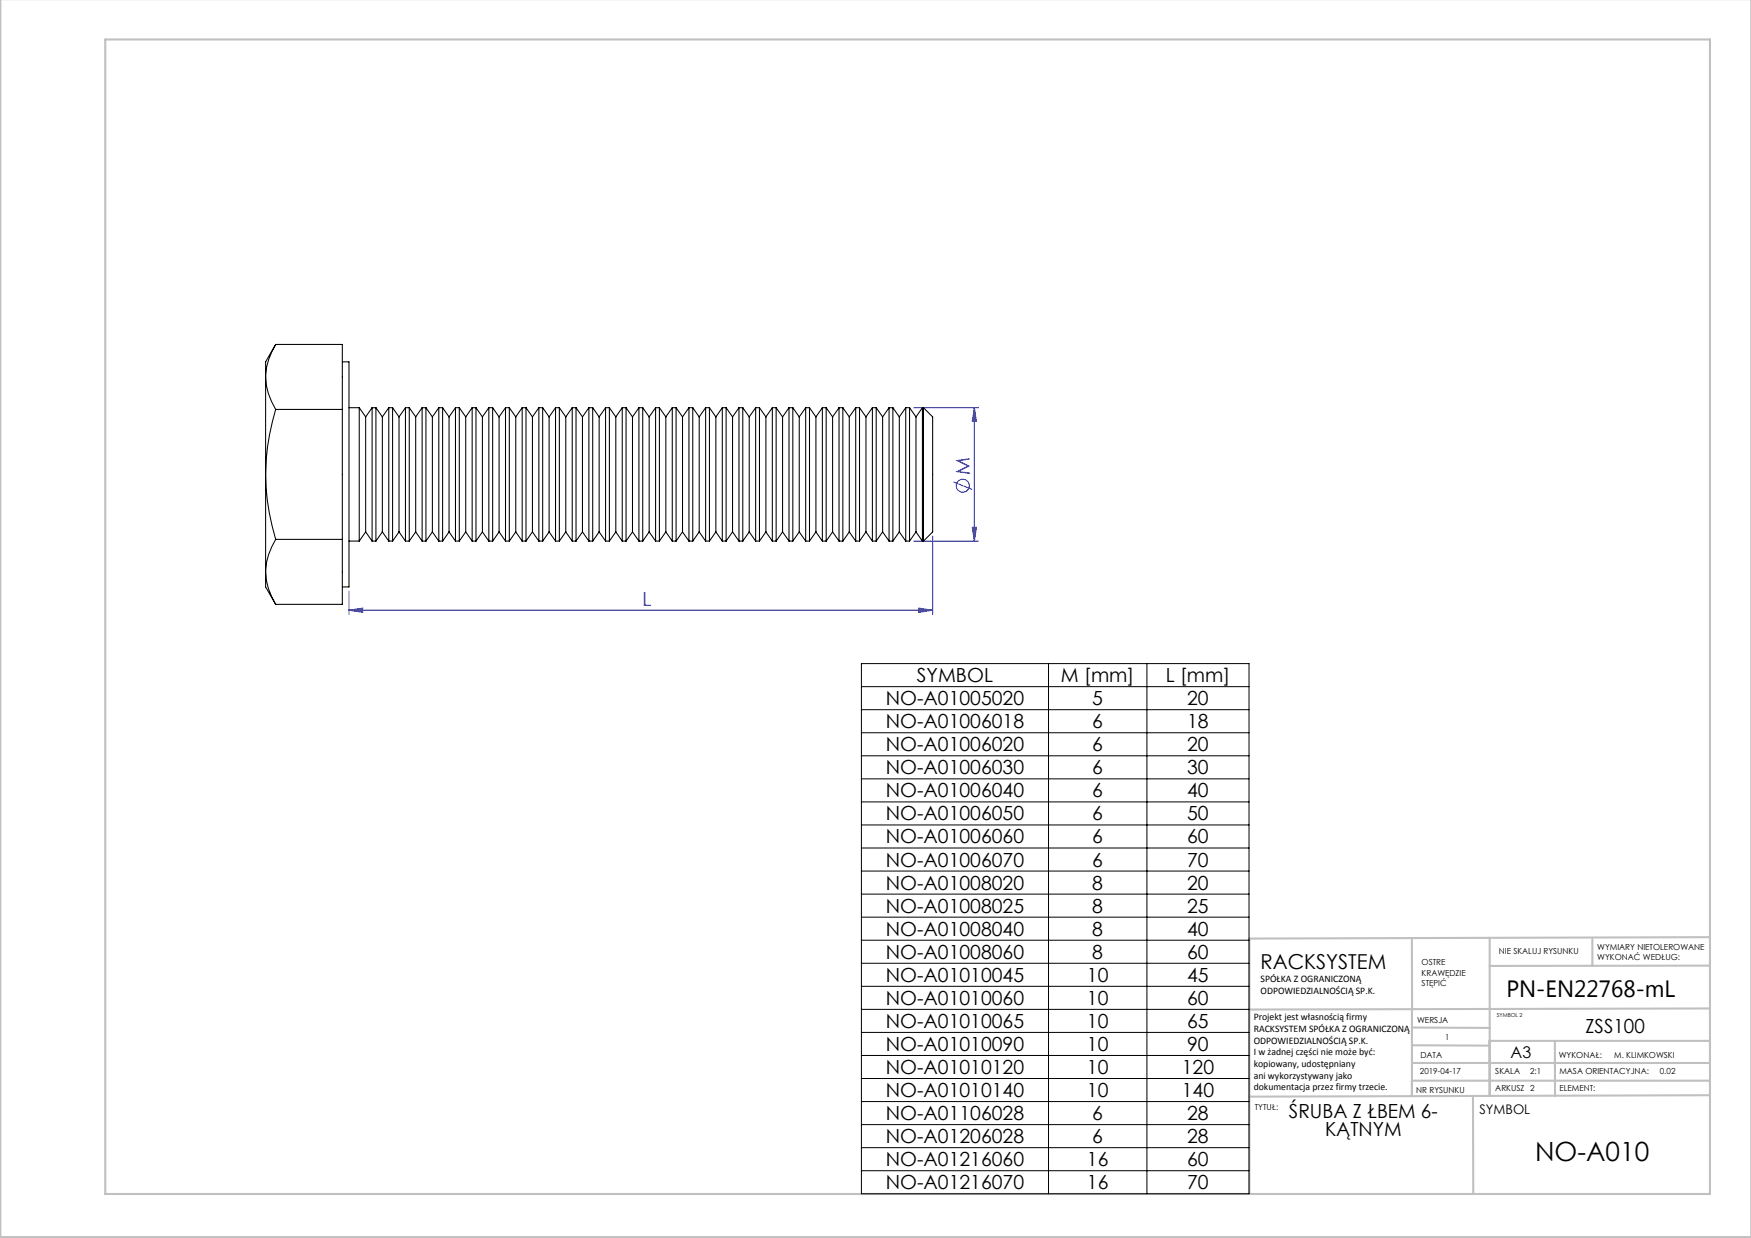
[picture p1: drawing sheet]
<svg xmlns="http://www.w3.org/2000/svg" width="420mm" height="297mm" viewBox="0 0 420 297" stroke-linecap="round" stroke-linejoin="round" font-family="sans-serif">
<g fill="none" stroke="#00f" stroke-width=".24">
<path d="M219.2 97.8h15.5M233.7 97.8v32M233.7 97.8l.5 3.3h-1zM228.7 115.6l4.5 1.8M219.2 129.8h15.5M223.7 128.6v18.8M233.2 126.5h1l-.5 3.3zM83.7 146.4l3.3-.5v1zM83.7 141.8v5.6M83.7 146.4h140M220.4 145.9l3.3 .5-3.3 .5z"/>
<circle cx="230.9" cy="116.5" r="1.56"/>
</g>
<g fill="none" stroke="#c0c0c0" stroke-width=".5">
<path d="M.1 -.1v296.9h419.9M25.2 9.5h385v276.9h-385zM338.7 225.2v37.8M357.3 225v37.9v-13.2M382 225.4v6.3M410.1 224.8l-110.4 .4v61.2M410.1 231.7h-52.8M338.7 259.3h71.5M338.7 255h71.5M338.7 250.8l18.6 .1M338.7 246.5l18.6 .1M357.3 249.7h52.9"/>
<path d="M373 249.7v13.2M410.1 241.9l-110.4 .3M353.3 262.9l.1 23.5M410.2 262.7l-110.5 .4"/>
</g>
<g fill="none" stroke="#000" stroke-width=".24">
<path d="M206.6 159.2h93v127.2h-93zM251.5 159.2v127.2M275.1 159.2v127.2M206.6 164.7h93M206.6 170.3h93M206.6 175.8h93M206.6 181.3h93M206.6 186.9h93M206.6 192.4h93M206.6 197.9h93M206.6 203.4h93M206.6 209h93"/>
<path d="M206.6 214.5h93M206.6 220h93M206.6 225.6h93M206.6 231.1h93M206.6 236.6h93M206.6 242.2h93M206.6 247.7h93M206.6 253.2h93M206.6 258.7h93M206.6 264.3h93M206.6 269.8h93M206.6 275.3h93"/>
<path d="M206.6 280.9h93"/>
</g>
<g fill="#00f">
<path d="M83.7 146.4l3.3-.5v1zM220.4 145.9l3.3 .5-3.3 .5z"/>
<path d="M233.7 97.8l.5 3.3h-1zM233.2 126.5h1l-.5 3.3z"/>
</g>
<g fill="none" stroke="#000" stroke-width=".25">
<path d="M63.7 90.4a15.6 15.6 0 0 0 2.4 7.8M63.7 90.4v23.4M66.1 98.2a56.9 56.9 0 0 0-2.4 15.6M66.1 82.6a15.7 15.7 0 0 0-2.4 7.8M66.1 82.6l-2.4 4.2v3.6M66.1 82.6h16v62.4h-16M66.1 98.2h16M82.1 86.8h1.6v54h-1.6M83.7 97.8h2.5M86.2 97.8v32M86.2 97.8l1.5 2.2M89.3 97.8v32"/>
<path d="M89.3 97.8h.9M89.3 97.8l-1.6 2.2M90.2 97.8v32M90.2 97.8l1.5 2.2M93.3 97.8v32M93.3 97.8h.9M93.3 97.8l-1.6 2.2M94.2 97.8v32M94.2 97.8l1.5 2.2M97.3 97.8v32M97.3 97.8h.9M97.3 97.8l-1.6 2.2"/>
<path d="M98.2 97.8v32M98.2 97.8l1.5 2.2M101.3 97.8v32M101.3 97.8h.9M101.3 97.8l-1.6 2.2M102.2 97.8v32M102.2 97.8l1.5 2.2M105.3 97.8v32M105.3 97.8h.9M105.3 97.8l-1.6 2.2M106.2 97.8v32M106.2 97.8l1.5 2.2"/>
<path d="M109.3 97.8v32M109.3 97.8h.9M109.3 97.8l-1.6 2.2M110.2 97.8v32M110.2 97.8l1.5 2.2M113.3 97.8v32M113.3 97.8h.9M113.3 97.8l-1.6 2.2M114.2 97.8v32M114.2 97.8l1.5 2.2M117.3 97.8v32M117.3 97.8h.9"/>
<path d="M117.3 97.8l-1.6 2.2M118.2 97.8v32M118.2 97.8l1.5 2.2M121.3 97.8v32M121.3 97.8h.9M121.3 97.8l-1.6 2.2M122.2 97.8v32M122.2 97.8l1.5 2.2M125.3 97.8v32M125.3 97.8h.9M125.3 97.8l-1.6 2.2M126.2 97.8v32"/>
<path d="M126.2 97.8l1.5 2.2M129.3 97.8v32M129.3 97.8h.9M129.3 97.8l-1.6 2.2M130.2 97.8v32M130.2 97.8l1.5 2.2M133.3 97.8v32M133.3 97.8h.9M133.3 97.8l-1.6 2.2M134.2 97.8v32M134.2 97.8l1.5 2.2M137.3 97.8v32"/>
<path d="M137.3 97.8h.9M137.3 97.8l-1.6 2.2M138.2 97.8v32M138.2 97.8l1.5 2.2M141.3 97.8v32M141.3 97.8h.9M141.3 97.8l-1.6 2.2M142.2 97.8v32M142.2 97.8l1.5 2.2M145.3 97.8v32M145.3 97.8h.9M145.3 97.8l-1.6 2.2"/>
<path d="M146.2 97.8v32M146.2 97.8l1.5 2.2M149.3 97.8v32M149.3 97.8h.9M149.3 97.8l-1.6 2.2M150.2 97.8v32M150.2 97.8l1.5 2.2M153.3 97.8v32M153.3 97.8l-1.6 2.2M153.3 97.8h.9M154.2 97.8v32M154.2 97.8l1.5 2.2"/>
<path d="M157.3 97.8v32M157.3 97.8h.9M157.3 97.8l-1.6 2.2M158.2 97.8v32M158.2 97.8l1.5 2.2M161.3 97.8v32M161.3 97.8h.9M161.3 97.8l-1.6 2.2M162.2 97.8v32M162.2 97.8l1.5 2.2M165.3 97.8v32M165.3 97.8h.9"/>
<path d="M165.3 97.8l-1.6 2.2M166.2 97.8v32M166.2 97.8l1.5 2.2M169.3 97.8v32M169.3 97.8h.9M169.3 97.8l-1.6 2.2M170.2 97.8v32M170.2 97.8l1.5 2.2M173.3 97.8v32M173.3 97.8h.9M173.3 97.8l-1.6 2.2M174.2 97.8v32"/>
<path d="M174.2 97.8l1.5 2.2M177.3 97.8v32M177.3 97.8h.9M177.3 97.8l-1.6 2.2M178.2 97.8v32M178.2 97.8l1.5 2.2M181.3 97.8v32M181.3 97.8h.9M181.3 97.8l-1.6 2.2M182.2 97.8v32M182.2 97.8l1.5 2.2M185.3 97.8v32"/>
<path d="M185.3 97.8h.9M185.3 97.8l-1.6 2.2M186.2 97.8v32M186.2 97.8l1.5 2.2M189.3 97.8v32M189.3 97.8h.9M189.3 97.8l-1.6 2.2M190.2 97.8v32M190.2 97.8l1.5 2.2M193.3 97.8v32M193.3 97.8h.9M193.3 97.8l-1.6 2.2"/>
<path d="M194.2 97.8v32M194.2 97.8l1.5 2.2M197.3 97.8v32M197.3 97.8h.9M197.3 97.8l-1.6 2.2M198.2 97.8v32M198.2 97.8l1.5 2.2M201.3 97.8v32M201.3 97.8h.9M201.3 97.8l-1.6 2.2M202.2 97.8v32M202.2 97.8l1.5 2.2"/>
<path d="M205.3 97.8v32M205.3 97.8h.9M205.3 97.8l-1.6 2.2M206.2 97.8v32M206.2 97.8l1.5 2.2M209.3 97.8v32M209.3 97.8h.9M209.3 97.8l-1.6 2.2M210.2 97.8v32M210.2 97.8l1.5 2.2M213.3 97.8v32M213.3 97.8h.9"/>
<path d="M213.3 97.8l-1.6 2.2M214.2 97.8v32M214.2 97.8l1.5 2.2M217.3 97.8v32M217.3 97.8h.9M217.3 97.8l-1.6 2.2M218.2 97.8v32M218.2 97.8l1.5 2.2M221.3 97.8v32M221.3 97.8h.2M221.3 97.8l-1.6 2.2M221.5 97.8v32"/>
<path d="M221.5 97.8l2.2 2.2v27.6l-2.2 2.2M63.7 113.8a54.6 54.6 0 0 0 2.4 15.6M63.7 113.8v23.4M87.7 100v27.6M91.7 100v27.6M95.7 100v27.6M99.7 100v27.6M103.7 100v27.6M107.7 100v27.6M111.7 100v27.6M115.7 100v27.6M119.7 100v27.6"/>
<path d="M123.7 100v27.6M127.7 100v27.6M131.7 100v27.6M135.7 100v27.6M139.7 100v27.6M143.7 100v27.6M147.7 100v27.6M151.7 100v27.6M155.7 100v27.6M159.7 100v27.6M163.7 100v27.6M167.7 100v27.6"/>
<path d="M171.7 100v27.6M175.7 100v27.6M179.7 100v27.6M183.7 100v27.6M187.7 100v27.6M191.7 100v27.6M195.7 100v27.6M199.7 100v27.6M203.7 100v27.6M207.7 100v27.6M211.7 100v27.6M215.7 100v27.6"/>
<path d="M219.7 100v27.6M63.7 137.2a15.6 15.6 0 0 0 2.4 7.8M63.7 137.2v3.6l2.4 4.2M66.1 129.4a15.7 15.7 0 0 0-2.4 7.8M66.1 129.4h16M83.7 129.8h2.5M87.7 127.6l1.6 2.2M87.7 127.6l-1.5 2.2M89.3 129.8h.9M91.7 127.6l1.6 2.2M91.7 127.6l-1.5 2.2M93.3 129.8h.9"/>
<path d="M95.7 127.6l1.6 2.2M95.7 127.6l-1.5 2.2M97.3 129.8h.9M99.7 127.6l1.6 2.2M99.7 127.6l-1.5 2.2M101.3 129.8h.9M103.7 127.6l1.6 2.2M103.7 127.6l-1.5 2.2M105.3 129.8h.9M107.7 127.6l1.6 2.2M107.7 127.6l-1.5 2.2M109.3 129.8h.9"/>
<path d="M111.7 127.6l1.6 2.2M111.7 127.6l-1.5 2.2M113.3 129.8h.9M115.7 127.6l1.6 2.2M115.7 127.6l-1.5 2.2M117.3 129.8h.9M119.7 127.6l1.6 2.2M119.7 127.6l-1.5 2.2M121.3 129.8h.9M123.7 127.6l1.6 2.2M123.7 127.6l-1.5 2.2M125.3 129.8h.9"/>
<path d="M127.7 127.6l1.6 2.2M127.7 127.6l-1.5 2.2M129.3 129.8h.9M131.7 127.6l1.6 2.2M131.7 127.6l-1.5 2.2M133.3 129.8h.9M135.7 127.6l1.6 2.2M135.7 127.6l-1.5 2.2M137.3 129.8h.9M139.7 127.6l1.6 2.2M139.7 127.6l-1.5 2.2M141.3 129.8h.9"/>
<path d="M143.7 127.6l-1.5 2.2M143.7 127.6l1.6 2.2M145.3 129.8h.9M147.7 127.6l1.6 2.2M147.7 127.6l-1.5 2.2M149.3 129.8h.9M151.7 127.6l1.6 2.2M151.7 127.6l-1.5 2.2M153.3 129.8h.9M155.7 127.6l1.6 2.2M155.7 127.6l-1.5 2.2M157.3 129.8h.9"/>
<path d="M159.7 127.6l-1.5 2.2M159.7 127.6l1.6 2.2M161.3 129.8h.9M163.7 127.6l-1.5 2.2M163.7 127.6l1.6 2.2M165.3 129.8h.9M167.7 127.6l1.6 2.2M167.7 127.6l-1.5 2.2M169.3 129.8h.9M171.7 127.6l1.6 2.2M171.7 127.6l-1.5 2.2M173.3 129.8h.9"/>
<path d="M175.7 127.6l1.6 2.2M175.7 127.6l-1.5 2.2M177.3 129.8h.9M179.7 127.6l1.6 2.2M179.7 127.6l-1.5 2.2M181.3 129.8h.9M183.7 127.6l1.6 2.2M183.7 127.6l-1.5 2.2M185.3 129.8h.9M187.7 127.6l1.6 2.2M187.7 127.6l-1.5 2.2M189.3 129.8h.9"/>
<path d="M191.7 127.6l1.6 2.2M191.7 127.6l-1.5 2.2M193.3 129.8h.9M195.7 127.6l-1.5 2.2M195.7 127.6l1.6 2.2M197.3 129.8h.9M199.7 127.6l-1.5 2.2M199.7 127.6l1.6 2.2M201.3 129.8h.9M203.7 127.6l1.6 2.2M203.7 127.6l-1.5 2.2M205.3 129.8h.9"/>
<path d="M207.7 127.6l1.6 2.2M207.7 127.6l-1.5 2.2M209.3 129.8h.9M211.7 127.6l1.6 2.2M211.7 127.6l-1.5 2.2M213.3 129.8h.9M215.7 127.6l-1.5 2.2M215.7 127.6l1.6 2.2M217.3 129.8h.9M219.7 127.6l-1.5 2.2M219.7 127.6l1.6 2.2M221.3 129.8h.2"/>
</g>
<text font-size="6.3" x="368.2" y="278.5">NO-A010</text>
<text font-size="5.6" x="361.3" y="239.1">PN-EN22768-mL</text>
<text font-size="4.9" x="302.4" y="232.4">RACKSYSTEM</text>
<g font-size="4.7" fill="#00f">
<text x="232.6" y="114" transform="rotate(-90 232.6 114)">M</text>
<text x="154.1" y="145.4">L</text>
</g>
<g font-size="4.7">
<text x="219.9" y="163.6">SYMBOL</text>
<text x="254.5" y="163.6">M [mm]</text>
<text x="279.6" y="163.6">L [mm]</text>
<text x="212.5" y="169.2">NO-A01005020</text>
<text x="262" y="169.2">5</text>
<text x="284.8" y="169.2">20</text>
<text x="212.5" y="174.7">NO-A01006018</text>
<text x="262" y="174.7">6</text>
<text x="284.8" y="174.7">18</text>
<text x="212.5" y="180.2">NO-A01006020</text>
<text x="212.5" y="185.8">NO-A01006030</text>
<text x="262" y="180.2">6</text>
<text x="262" y="185.8">6</text>
<text x="284.8" y="180.2">20</text>
<text x="284.8" y="185.8">30</text>
<text x="212.5" y="191.3">NO-A01006040</text>
<text x="262" y="191.3">6</text>
<text x="284.8" y="191.3">40</text>
<text x="212.5" y="196.8">NO-A01006050</text>
<text x="262" y="196.8">6</text>
<text x="284.8" y="196.8">50</text>
<text x="212.5" y="202.3">NO-A01006060</text>
<text x="262" y="202.3">6</text>
<text x="284.8" y="202.3">60</text>
<text x="212.5" y="207.9">NO-A01006070</text>
<text x="262" y="207.9">6</text>
<text x="284.8" y="207.9">70</text>
<text x="212.5" y="213.4">NO-A01008020</text>
<text x="262" y="213.4">8</text>
<text x="284.8" y="213.4">20</text>
<text x="212.5" y="218.9">NO-A01008025</text>
<text x="262" y="218.9">8</text>
<text x="284.8" y="218.9">25</text>
<text x="212.5" y="224.5">NO-A01008040</text>
<text x="262" y="224.5">8</text>
<text x="284.8" y="224.5">40</text>
<text x="212.5" y="230">NO-A01008060</text>
<text x="262" y="230">8</text>
<text x="284.8" y="230">60</text>
<text x="212.5" y="235.5">NO-A01010045</text>
<text x="260.7" y="235.5">10</text>
<text x="284.8" y="235.5">45</text>
<text x="212.5" y="241.1">NO-A01010060</text>
<text x="260.7" y="241.1">10</text>
<text x="284.8" y="241.1">60</text>
<text x="212.5" y="246.6">NO-A01010065</text>
<text x="260.7" y="246.6">10</text>
<text x="284.8" y="246.6">65</text>
<text x="380.3" y="247.8">ZSS100</text>
<text x="212.5" y="252.1">NO-A01010090</text>
<text x="212.5" y="257.6">NO-A01010120</text>
<text x="260.7" y="252.1">10</text>
<text x="260.7" y="257.6">10</text>
<text x="283.5" y="257.6">120</text>
<text x="284.8" y="252.1">90</text>
<text x="212.5" y="263.2">NO-A01010140</text>
<text x="260.7" y="263.2">10</text>
<text x="283.5" y="263.2">140</text>
<text x="212.5" y="268.7">NO-A01106028</text>
<text x="262" y="268.7">6</text>
<text x="284.8" y="268.7">28</text>
<text x="309.2" y="268.1">ŚRUBA Z ŁBEM 6-</text>
<text x="212.5" y="274.2">NO-A01206028</text>
<text x="262" y="274.2">6</text>
<text x="284.8" y="274.2">28</text>
<text x="317.8" y="272.6">KĄTNYM</text>
<text x="212.5" y="279.8">NO-A01216060</text>
<text x="260.7" y="279.8">16</text>
<text x="284.8" y="279.8">60</text>
<text x="212.5" y="285.3">NO-A01216070</text>
<text x="260.7" y="285.3">16</text>
<text x="284.8" y="285.3">70</text>
</g>
<text font-size="3.9" x="362.3" y="253.8">A3</text>
<text font-size="3.2" x="354.9" y="267.2">SYMBOL</text>
<g font-size="2.4">
<text x="302.4" y="235.6">SPÓŁKA Z OGRANICZONĄ</text>
<text x="302.4" y="238.4">ODPOWIEDZIALNOŚCIĄ SP.K.</text>
<text x="300.7" y="244.7">Projekt jest własnością firmy</text>
<text x="300.7" y="247.5">RACKSYSTEM SPÓŁKA Z OGRANICZONĄ</text>
<text x="300.7" y="250.3">ODPOWIEDZIALNOŚCIĄ SP.K.</text>
<text x="300.7" y="253.1">I w żadnej części nie może być:</text>
<text x="300.7" y="256">kopiowany, udostępniany</text>
<text x="300.7" y="258.8">ani wykorzystywany jako</text>
<text x="300.7" y="261.6">dokumentacja przez firmy trzecie.</text>
</g>
<g font-size="2">
<text x="383.1" y="227.9">WYMIARY NIETOLEROWANE</text>
<text x="341" y="231.6">OSTRE</text>
<text x="359.5" y="228.9">NIE SKALUJ RYSUNKU</text>
<text x="383.1" y="230.4">WYKONAĆ WEDŁUG:</text>
<text x="341" y="234.1">KRAWĘDZIE</text>
<text x="341" y="236.6">STĘPIĆ</text>
<text x="339.9" y="245.4">WERSJA</text>
<text x="346.6" y="249.5">1</text>
<text x="340.6" y="257.7">2019-04-17</text>
<text x="340.7" y="253.8">DATA</text>
<text x="358.7" y="257.7">SKALA</text>
<text x="367" y="257.7">2:1</text>
<text x="373.9" y="253.8">WYKONAŁ:</text>
<text x="374.1" y="257.7">MASA ORIENTACYJNA:</text>
<text x="387.2" y="253.8">M. KLIMKOWSKI</text>
<text x="398.1" y="257.7">0.02</text>
<text x="339.7" y="262.3">NR RYSUNKU</text>
<text x="358.7" y="261.7">ARKUSZ 2</text>
<text x="374.1" y="261.7">ELEMENT:</text>
<text x="301" y="266.4">TYTUŁ:</text>
</g>
<text font-size="1.3" x="359" y="244">SYMBOL 2</text>
</svg>
